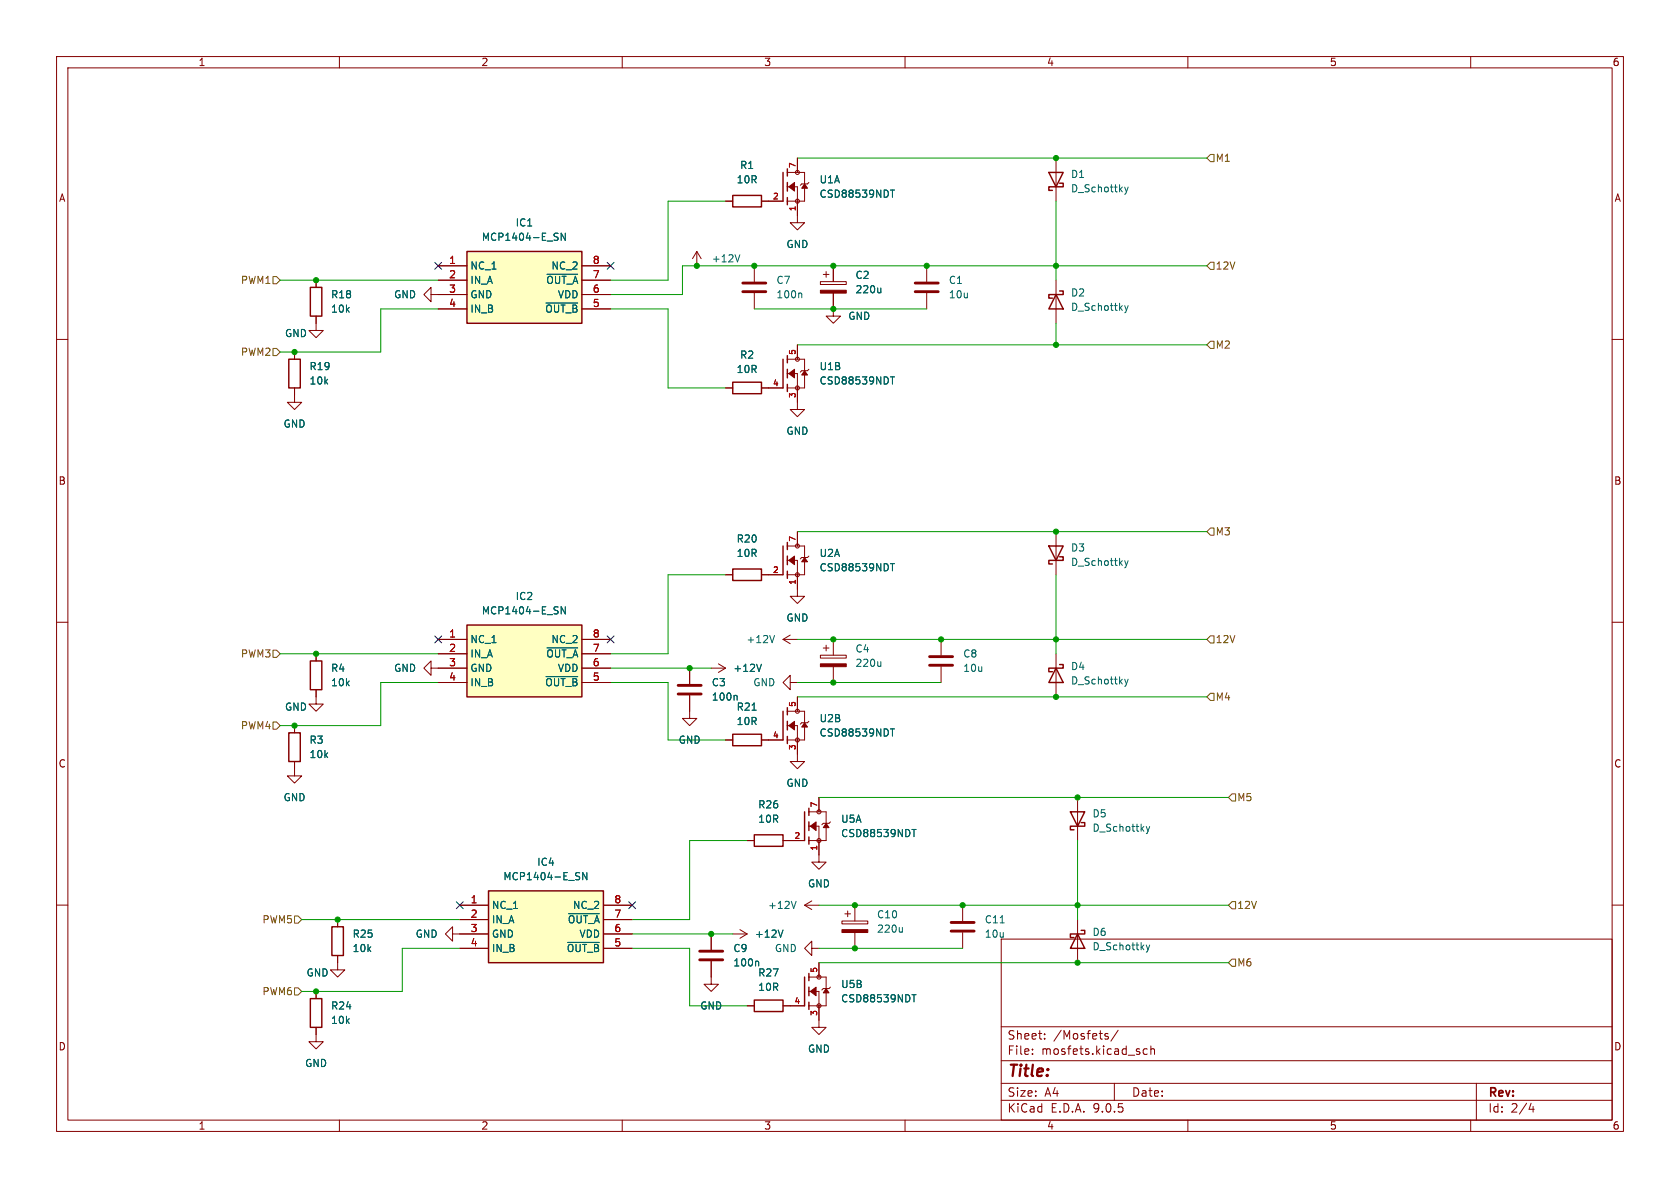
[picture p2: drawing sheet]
<svg xmlns="http://www.w3.org/2000/svg" width="297mm" height="210mm" viewBox="0 0 297 210" stroke-linecap="round" stroke-linejoin="round" font-family="sans-serif">
<g fill="none" stroke="#840000" stroke-width=".18">
<path d="M10 10h277v190h-277zM12 12h273v186h-273zM60 10v2M110 10v2M160 10v2M210 10v2M260 10v2M10 60h2M141 71.1v1.3h1.2l-1.2 1.3-1.3-1.3h1.3M285 60h2M10 110h2M138.4 113l1.3 .8"/>
<path d="M138.4 113h2.6M139.7 112.3l-1.3 .7M285 110h2M52.1 134.6v2.6h1.2l-1.2 1.2-1.3-1.2h1.3M52.1 128.3v1.2M135.9 130.8h2.5M139.2 128.3h1.8v6.3h1.2l-1.2 1.3-1.3-1.3h1.3M139.2 125.7h3v5.1h-3M139.7 120.7v-1.3l-1.3 1.3 1.3 1.2v-1.2h1.3M141 123.2v2.5M143 127.5l-.3 .3h-1l-.2 .2M132.1 148.6h1.2"/>
<path d="M138.4 148.6h1.3M10 160h2M177 166h108v32h-108zM285 160h2M60 198v2M110 198v2M160 198v2M177 194.5h108M177 191.5h108M177 187.5h108M177 181.5h108M182.5 186.3v.1"/>
<path d="M182.5 185.5v.1M184.7 183.6v.1M184.7 182.8v.1M195.4 183.1l.5 .2 .1 .1-.1 .2-.4 .1M195.4 182.8h.5M197 191.5v3M197.7 182.1l-1.3 2M202.8 185.5l-.4-.1-.3 .3v.4l.1 .2h.6M203.5 185.5l.2-.1 .3 .1 .1 .9M203.5 184.9v1.5M210 198v2M260 198v2"/>
<path d="M261 191.5v6.5M270.7 195l-.4 1.1h.9M271 195.6v1"/>
<circle cx="141" cy="125.7" r=".36"/>
<circle cx="141" cy="130.8" r=".36"/>
</g>
<path d="M51.1 129.5h2v5.1h-2zM138.4 125.7v5.1M139.2 125.1v1.3M139.2 127.5v1.5M139.2 130.2v1.2M133.3 147.6h5.1v2h-5.1z" fill="none" stroke="#840000" stroke-width=".25"/>
<path d="M136.9 112.3l-.4 1.3M157.4 128.8h.7M157.8 128.8v1.3" fill="none" stroke="#006464" stroke-width=".18"/>
<g fill="#840000" stroke="#840000" stroke-width=".18">
<path d="M139.4 128.3l1.1-.8v1.5z"/>
<path d="M142.2 127.8l.5 .7h-1z"/>
</g>
<path d="M82.5 110.5h20.4v12.7h-20.4z" fill="#ffffc2"/>
<g fill="none" stroke="#840000" stroke-width=".25">
<path d="M129.5 34.5h5.1v2.1h-5.1zM138.4 30.5v5.1M139.2 29.8v1.3M139.2 32.3v1.5M139.2 34.9v1.3M185.4 30.5h2.6l-1.3 2.5zM187.3 32.4h.7v.6h-2.6v.7h.7M186.7 52.1l1.3 2.5h-2.6zM187.3 51.4h.7v.7h-2.6v.6h.7M51.1 63.5h2v5.1h-2zM129.5 67.6h5.1v2h-5.1zM138.4 63.5v5.1"/>
<path d="M139.2 62.9v1.2M139.2 65.3v1.5M139.2 67.9v1.3M138.4 96.5v5.1M139.2 95.9v1.3M139.2 98.3v1.5M185.4 96.5h2.6l-1.3 2.6zM187.3 98.4h.7v.7h-2.6v.6h.7M82.5 110.5h20.4v12.7h-20.4zM129.5 100.6h5.1v2h-5.1zM139.2 101v1.2M186.7 118.1l1.3 2.6h-2.6z"/>
<path d="M187.3 117.5h.7v.6h-2.6v.6h.7M129.5 129.8h5.1v2h-5.1zM142.2 143.5v5.1M143 142.9v1.2M143 145.3v1.5M143 148v1.2M189.2 143.5h2.6l-1.3 2.6zM191.1 145.4h.7v.7h-2.6v.6h.7M58.7 163.8h2v5.1h-2zM133.3 176.8h5.1v2h-5.1zM142.2 172.7v5.1M143 172.1v1.3"/>
<path d="M143 174.5v1.5M143 177.2v1.2M190.5 165.1l1.3 2.5h-2.6zM191.1 164.5h.7v.6h-2.6v.6h.7"/>
</g>
<g fill="none" stroke="#840000" stroke-width=".18">
<path d="M128.3 35.6h1.2M134.6 35.6h3.8M139.2 33h1.8v6.4h1.2l-1.2 1.2-1.3-1.2h1.3M139.2 30.5h3v5.1h-3M141 27.9v2.6M143 32.3l-.3 .2h-1l-.2 .3M186.7 27.9v7.7M55.9 57.2v1.2h1.2l-1.2 1.3-1.3-1.3h1.3M123.2 44.5l-.8 1.2M123.2 44.5l.8 1.2M123.2 44.5v2.5M133.3 47v2.8"/>
<path d="M133.3 51.8v2.8M145 49.8h4.6v.5h-4.6zM145.5 48.5h1.1M146 48v1M147.3 51.8v4.1h1.3l-1.3 1.3-1.3-1.3h1.3M147.3 47v2.8M163.8 47v2.8M163.8 51.8v2.8M186.7 49.5v7.7M52.1 68.6v2.5h1.2l-1.2 1.3-1.3-1.3h1.3M52.1 62.2v1.3M128.3 68.6h1.2"/>
<path d="M134.6 68.6h3.8M139.2 66h1.8v5.1M139.2 63.5h3v5.1h-3M141 61v2.5M143 65.3l-.3 .2h-1l-.2 .3M139.2 99.1h1.8v6.3h1.2l-1.2 1.3-1.3-1.3h1.3M139.2 96.5h3v5.1h-3M141 94v2.5M143 98.3l-.3 .3h-1l-.2 .2M186.7 94v7.6M76.2 118.1v-1.3l-1.3 1.3 1.3 1.3v-1.3h6.3M77.5 113h5"/>
<path d="M77.5 115.6h5M102.9 113h5M102.9 115.6h5M102.9 118.1h5M121.9 118.1v2.8M125.7 118.1h2.6M127 117.3l1.3 .8M128.3 118.1l-1.3 .8M128.3 101.6h1.2M134.6 101.6h3.8M145 115.8h4.6v.5h-4.6zM145.5 114.6h1.1"/>
<path d="M146 114v1.1M147.3 113v2.8M147.3 117.9v2.8M166.4 113v2.8M166.4 117.9v2.8M186.7 115.6v7.6M77.5 120.7h5M102.9 120.7h5M121.9 122.9v4.1h1.3l-1.3 1.3-1.3-1.3h1.3M128.3 130.8h1.2M134.6 130.8h1.3M139.7 148.6h2.5"/>
<path d="M143 146.1h1.8v6.3h1.2l-1.2 1.3-1.3-1.3h1.3M143 143.5h3v5.1h-3M143.5 159.3l-1.3 .7M144.8 141v2.5M146.8 145.3l-.2 .2h-1.1l-.2 .3M190.5 141v7.6M59.7 162.6v1.2M59.7 168.9v1.3M125.7 169.9v4.1h1.3l-1.3 1.3-1.2-1.3h1.2M125.7 165.1v2.8M129.5 165.1h2.6M130.8 164.3l1.3 .8"/>
<path d="M132.1 177.8h1.2M132.1 165.1l-1.3 .8M138.4 177.8h3.8M142.2 160l1.3 .8M142.2 160h2.6M143 175.3h1.8v6.3h1.2l-1.2 1.3-1.3-1.3h1.3M143 172.7h3v5.1h-3M143.5 167.6v-1.2l-1.3 1.2 1.3 1.3v-1.3h1.3M144.8 170.2v2.5M146.8 174.5l-.2 .3h-1.1l-.2 .2M148.8 162.8h4.6v.5h-4.6zM149.4 161.5h1"/>
<path d="M149.9 161v1.1M151.1 160v2.8M151.1 164.8v2.8M170.2 160v2.8M170.2 164.8v2.8M190.5 162.6v7.6"/>
<circle cx="141" cy="30.5" r=".36"/>
<circle cx="141" cy="35.6" r=".36"/>
<circle cx="141" cy="68.6" r=".36"/>
<circle cx="141" cy="63.5" r=".36"/>
<circle cx="141" cy="96.5" r=".36"/>
<circle cx="141" cy="101.6" r=".36"/>
<circle cx="144.8" cy="143.5" r=".36"/>
<circle cx="144.8" cy="148.6" r=".36"/>
<circle cx="144.8" cy="177.8" r=".36"/>
<circle cx="144.8" cy="172.7" r=".36"/>
</g>
<g fill="none" stroke="#006464" stroke-width=".18">
<path d="M157.4 33.6h.7M157.8 33.6v1.3M198.8 33.1l.3 .8M199.1 33.9l-.3 .4M199.4 33.1l-.3 .8M130.8 45l-.4 1.3M141.6 51.8l.1 .2v.6M155.7 50.9v.9M155.7 51.6l-.2 .2M198.8 54l.3 .9M199.1 54.9l-.3 .4M199.4 54l-.3 .9"/>
<path d="M157.4 66.6h.7M157.8 66.6v1.3M157.4 99.6h.7M157.8 99.6v1.3M198.8 99.1l.3 .9M199.1 100l-.3 .4M199.4 99.1l-.3 .9M96.5 119.6h5.6M96.7 114.5h5.4M98.5 107.3h.2M98.6 108v.4M99.9 107.3v1.2l-.7-1.2v1.2"/>
<path d="M134.6 117.4l-.4 1.3M155.7 117v.8M155.7 117.7l-.2 .1M130.1 122.9l.2 .2v.7M133 125.5h.7M198.8 120.1l.3 .8M199.1 120.9l-.3 .4M199.4 120.1l-.3 .8M140.7 159.3l-.4 1.3M161.2 146.6h.7M161.6 146.6v1.3M202.6 146.1l.3 .8"/>
<path d="M202.9 146.9l-.3 .5M203.3 146.1l-.4 .8M133.9 169.9l.2 .2v.7M138.4 164.4l-.4 1.3M159.5 163.9v.9M159.5 164.7l-.2 .1M161.2 175.8h.7M161.6 175.8v1.3M176.8 163.1h.7M202.6 167.1l.3 .8M202.9 167.9l-.3 .4M203.3 167.1l-.4 .8"/>
</g>
<g fill="#840000" stroke="#840000" stroke-width=".18">
<path d="M148.8 164.3h4.6v.5h-4.6z"/>
<path d="M145 51.3h4.6v.5h-4.6z"/>
<path d="M139.4 33l1.1-.7v1.5z"/>
<path d="M142.2 32.5l.5 .8h-1z"/>
<path d="M143.3 175.3l1-.8v1.5z"/>
<path d="M146 174.8l.6 .7h-1.1z"/>
<path d="M145 117.3h4.6v.6h-4.6z"/>
<path d="M143.3 146.1l1-.8v1.5z"/>
<path d="M146 145.5l.6 .8h-1.1z"/>
<path d="M139.4 99.1l1.1-.8v1.5z"/>
<path d="M142.2 98.6l.5 .7h-1z"/>
<path d="M139.4 66l1.1-.7v1.5z"/>
<path d="M142.2 65.5l.5 .8h-1z"/>
</g>
<path d="M131.3 50h4.1M131.3 51.6h4.1M161.8 50h4.1M161.8 51.6h4.1M164.3 116.1h4.1M164.3 117.6h4.1M119.9 121.2h4.1M119.9 122.7h4.1M123.7 168.1h4.1M123.7 169.7h4.1M168.1 163.1h4.1M168.1 164.6h4.1" fill="none" stroke="#840000" stroke-width=".51"/>
<path d="M82.5 44.5h20.4v12.7h-20.4z" fill="#ffffc2"/>
<path d="M82.5 44.5h20.4v12.7h-20.4zM54.9 116.8h2v5.1h-2z" fill="none" stroke="#840000" stroke-width=".25"/>
<path d="M77.5 47h5M77.5 49.5h5M77.5 52.1h5M77.5 54.6h5M102.9 47h5M102.9 49.5h5M102.9 52.1h5M102.9 54.6h5M55.9 115.6v1.2M55.9 121.9v1.3M80 165.1v-1.3l-1.3 1.3 1.3 1.3v-1.3h1.3" fill="none" stroke="#840000" stroke-width=".18"/>
<path d="M96.5 53.6h5.6M96.7 48.5h5.4M98.5 41.2l.2 .1M98.6 42v.4M99.9 41.2v1.3l-.7-1.3v1.3" fill="none" stroke="#006464" stroke-width=".18"/>
<path d="M86.4 157.5h20.3v12.7h-20.3z" fill="#ffffc2"/>
<path d="M54.9 50.8h2v5.1h-2zM86.4 157.5h20.3v12.7h-20.3zM54.9 176.5h2v5.1h-2z" fill="none" stroke="#840000" stroke-width=".25"/>
<g fill="none" stroke="#840000" stroke-width=".18">
<path d="M128.3 35.6h1.2M134.6 35.6h3.8M141 27.9v2.6M141 35.6v2.5M55.9 49.5v1.3M55.9 55.9v1.3M76.2 52.1v-1.3l-1.3 1.3 1.3 1.2v-1.2h6.3M77.5 47h5M77.5 49.5h5M77.5 54.6h5M102.9 47h5M102.9 49.5h5"/>
<path d="M102.9 52.1h5M102.9 54.6h5M147.3 47v2.8M147.3 51.8v2.8M52.1 62.2v1.3M52.1 68.6v1.3M128.3 68.6h1.2M134.6 68.6h3.8M141 61v2.5M141 68.6v2.5M141 94v2.5M55.9 115.6v1.2"/>
<path d="M77.5 113h5M77.5 115.6h5M77.5 118.1h5M102.9 113h5M102.9 115.6h5M102.9 118.1h5M121.9 118.1v2.8M128.3 101.6h1.2M134.6 101.6h3.8M141 101.6v2.5M52.1 128.3v1.2M52.1 134.6v1.3"/>
<path d="M55.9 121.9v2.6h1.2l-1.2 1.2-1.3-1.2h1.3M77.5 120.7h5M102.9 120.7h5M121.9 122.9v2.8M128.3 130.8h1.2M134.6 130.8h3.8M141 123.2v2.5M141 130.8v2.6M132.1 148.6h1.2M138.4 148.6h3.8M144.8 141v2.5M144.8 148.6v2.5"/>
<path d="M55.9 175.3v1.2M59.7 168.9v2.6h1.3l-1.3 1.2-1.3-1.2h1.3M59.7 162.6v1.2M81.3 160h5.1M81.3 162.6h5.1M81.3 165.1h5.1M81.3 167.6h5.1M106.7 160h5.1M106.7 162.6h5.1M106.7 165.1h5.1M106.7 167.6h5.1M125.7 165.1v2.8"/>
<path d="M125.7 169.9v2.8M132.1 177.8h1.2M138.4 177.8h3.8M144.8 170.2v2.5M144.8 177.8v2.5M55.9 181.6v2.6h1.2l-1.2 1.2-1.3-1.2h1.3"/>
</g>
<g fill="none" stroke="#006464" stroke-width=".18">
<path d="M157.4 33.6h.7M157.8 33.6v1.3M96.5 53.6h5.6M96.7 48.5h5.4M98.5 41.2l.2 .1M98.6 42v.4M99.9 41.2v1.3l-.7-1.3v1.3M155.7 50.9v.9M155.7 51.6l-.2 .2M157.4 66.6h.7M157.8 66.6v1.3M157.4 99.6h.7"/>
<path d="M157.8 99.6v1.3M96.5 119.6h5.6M96.7 114.5h5.4M98.5 107.3h.2M98.6 108v.4M99.9 107.3v1.2l-.7-1.2v1.2M134.6 117.4l-.4 1.3M130.1 122.9l.2 .2v.7M133 125.5h.7M157.4 128.8h.7M157.8 128.8v1.3M102.3 154.2l.2 .1"/>
<path d="M102.4 155v.4M103.7 154.2v1.3l-.7-1.3v1.3M161.2 146.6h.7M161.6 146.6v1.3M100.3 166.6h5.6M100.5 161.5h5.4M133.9 169.9l.2 .2v.7M138.4 164.4l-.4 1.3M161.2 175.8h.7M161.6 175.8v1.3"/>
</g>
<g fill="none" stroke="#725600" stroke-width=".18">
<path d="M214 27.3h.6v1.3h-.6l-.6-.7zM48.3 48.9h.6l.6 .6-.6 .7h-.6zM214 46.4h.6v1.2h-.6l-.6-.6zM48.3 61.6h.6l.6 .6-.6 .7h-.6zM214 60.3h.6v1.3h-.6l-.6-.6zM214 93.3h.6v1.3h-.6l-.6-.6zM48.3 114.9h.6l.6 .7-.6 .6h-.6zM214 112.4h.6v1.3h-.6l-.6-.7zM48.3 127.6h.6l.6 .7-.6 .6h-.6zM214 122.6h.6v1.2h-.6l-.6-.6zM217.8 159.4h.6v1.3h-.6l-.6-.7zM217.8 140.3h.6v1.3h-.6l-.6-.6z"/>
<path d="M52.1 174.6h.6l.6 .7-.6 .6h-.6zM52.1 161.9h.6l.6 .7-.6 .6h-.6zM217.8 169.5h.6v1.3h-.6l-.6-.6z"/>
</g>
<g fill="none" stroke="#009600" stroke-width=".18">
<path d="M128.3 35.6h-10.2v13.9h-10.2M141 27.9h72.4M186.7 35.6v13.9M49.5 49.5h28M77.5 54.6h-10.2v7.6h-17.8M107.9 54.6h10.2v14h10.2M133.3 54.6h30.5M186.7 57.2v3.8M213.4 47h-92.8v5.1h-12.7M141 61h72.4M141 94h72.4M49.5 115.6h28"/>
<path d="M107.9 118.1h17.8M128.3 101.6h-10.2v14h-10.2M141 113h72.4M186.7 101.6v14M77.5 120.7h-10.2v7.6h-17.8M107.9 120.7h10.2v10.1h10.2M141 120.7h25.4M141 123.2h72.4M132.1 148.6h-10.2v14h-10.1M144.8 141h72.4M190.5 148.6v14M53.3 162.6h28"/>
<path d="M81.3 167.6h-10.2v7.7h-17.8M111.8 167.6h10.1v10.2h10.2M111.8 165.1h17.7M144.8 167.6h25.4M144.8 160h72.4M144.8 170.2h72.4"/>
</g>
<path d="M76.9 46.4l1.2 1.2M78.1 46.4l-1.2 1.2M107.3 46.4l1.3 1.2M108.6 46.4l-1.3 1.2M76.9 112.4l1.2 1.2M78.1 112.4l-1.2 1.2M107.3 112.4l1.3 1.2M108.6 112.4l-1.3 1.2M80.7 159.4l1.2 1.2M81.9 159.4l-1.2 1.2M111.2 159.4l1.2 1.2M112.4 159.4l-1.2 1.2" fill="none" stroke="#000084" stroke-width=".18"/>
<g fill="#009600" stroke="#009600" stroke-width=".18">
<circle cx="147.3" cy="113" r=".46"/>
<circle cx="147.3" cy="120.7" r=".46"/>
<circle cx="166.4" cy="113" r=".46"/>
<circle cx="151.1" cy="160" r=".46"/>
<circle cx="151.1" cy="167.6" r=".46"/>
<circle cx="121.9" cy="118.1" r=".46"/>
<circle cx="125.7" cy="165.1" r=".46"/>
<circle cx="52.1" cy="62.2" r=".46"/>
<circle cx="133.3" cy="47" r=".46"/>
<circle cx="123.2" cy="47" r=".46"/>
<circle cx="55.9" cy="49.5" r=".46"/>
<circle cx="163.8" cy="47" r=".46"/>
<circle cx="186.7" cy="113" r=".46"/>
<circle cx="147.3" cy="54.6" r=".46"/>
<circle cx="147.3" cy="47" r=".46"/>
<circle cx="55.9" cy="115.6" r=".46"/>
<circle cx="59.7" cy="162.6" r=".46"/>
<circle cx="55.9" cy="175.3" r=".46"/>
<circle cx="52.1" cy="128.3" r=".46"/>
<circle cx="170.2" cy="160" r=".46"/>
<circle cx="190.5" cy="141" r=".46"/>
<circle cx="186.7" cy="123.2" r=".46"/>
<circle cx="190.5" cy="160" r=".46"/>
<circle cx="190.5" cy="170.2" r=".46"/>
<circle cx="186.7" cy="61" r=".46"/>
<circle cx="186.7" cy="94" r=".46"/>
<circle cx="186.7" cy="27.9" r=".46"/>
<circle cx="186.7" cy="47" r=".46"/>
</g>
<text font-size="2.8" fill="#840000" x="178" y="190.9">Title:</text>
<g font-size="2.1" fill="#840000">
<text x="178" y="184">Sheet:</text>
<text x="186.2" y="184">/Mosfets/</text>
<text x="178" y="186.7">File:</text>
<text x="184.1" y="186.7">mosfets.kicad_sch</text>
<text x="178" y="196.9">KiCad</text>
<text x="178" y="194.1">Size:</text>
<text x="184.7" y="194.1">A4</text>
<text x="185.7" y="196.9">E.D.A.</text>
<text x="193.3" y="196.9">9.0.5</text>
<text x="200" y="194.1">Date:</text>
<text x="263" y="194.3">Rev:</text>
<text x="263" y="196.9">Id:</text>
<text x="267.1" y="196.9">2/4</text>
</g>
<g font-size="1.8" fill="#840000">
<text x="35" y="11.9">1</text>
<text x="85" y="11.9">2</text>
<text x="135" y="11.9">3</text>
<text x="185" y="11.9">4</text>
<text x="235" y="11.9">5</text>
<text x="285" y="11.9">6</text>
<text x="10.3" y="35.9">A</text>
<text x="285.3" y="35.9">A</text>
<text x="10.3" y="85.9">B</text>
<text x="285.3" y="85.9">B</text>
<text x="10.3" y="135.9">C</text>
<text x="285.3" y="135.9">C</text>
<text x="10.3" y="185.9">D</text>
<text x="285.3" y="185.9">D</text>
<text x="35" y="199.9">1</text>
<text x="85" y="199.9">2</text>
<text x="135" y="199.9">3</text>
<text x="185" y="199.9">4</text>
<text x="235" y="199.9">5</text>
<text x="285" y="199.9">6</text>
</g>
<g font-size="1.8" fill="#725600">
<text x="214.8" y="28.8">M1</text>
<text x="214.8" y="47.9">12V</text>
<text x="42.5" y="50.4">PWM1</text>
<text x="42.5" y="63.1">PWM2</text>
<text x="214.8" y="61.8">M2</text>
<text x="214.8" y="94.8">M3</text>
<text x="214.8" y="113.9">12V</text>
<text x="42.5" y="116.4">PWM3</text>
<text x="214.8" y="124.1">M4</text>
<text x="42.5" y="129.1">PWM4</text>
<text x="218.6" y="141.8">M5</text>
<text x="218.6" y="160.9">12V</text>
<text x="46.3" y="163.4">PWM5</text>
<text x="218.6" y="171">M6</text>
<text x="46.3" y="176.1">PWM6</text>
</g>
<g font-size="1.8" fill="#006464">
<text x="130.1" y="32.6">10R</text>
<text x="130.7" y="30.1">R1</text>
<text x="144.8" y="35.2">CSD88539NDT</text>
<text x="144.8" y="32.6">U1A</text>
<text x="189.2" y="31.7">D1</text>
<text x="189.2" y="34.2">D_Schottky</text>
<text x="91.1" y="40.2">IC1</text>
<text x="83.1" y="47.9">NC_1</text>
<text x="85.1" y="42.8">MCP1404-E_SN</text>
<text x="97.4" y="47.9">NC_2</text>
<text x="125.7" y="46.6">+12V</text>
<text x="138.9" y="44">GND</text>
<text x="58.4" y="52.9">R18</text>
<text x="69.6" y="52.9">GND</text>
<text x="83.1" y="50.4">IN_A</text>
<text x="83.1" y="52.9">GND</text>
<text x="96.5" y="50.4">~{OUT_A}</text>
<text x="98.5" y="52.9">VDD</text>
<text x="137.2" y="50.4">C7</text>
<text x="137.2" y="52.9">100n</text>
<text x="151.1" y="49.5">C2</text>
<text x="151.1" y="52">220u</text>
<text x="167.6" y="50.4">C1</text>
<text x="167.6" y="52.9">10u</text>
<text x="189.2" y="52.6">D2</text>
<text x="50.3" y="59.8">GND</text>
<text x="58.4" y="55.5">10k</text>
<text x="83.1" y="55.5">IN_B</text>
<text x="96.3" y="55.5">~{OUT_B}</text>
<text x="149.9" y="56.7">GND</text>
<text x="189.2" y="55.2">D_Schottky</text>
<text x="54.6" y="65.6">R19</text>
<text x="130.7" y="63.6">R2</text>
<text x="144.8" y="65.6">U1B</text>
<text x="54.6" y="68.2">10k</text>
<text x="130.1" y="66.1">10R</text>
<text x="144.8" y="68.2">CSD88539NDT</text>
<text x="50" y="75.8">GND</text>
<text x="138.9" y="77.1">GND</text>
<text x="130.1" y="96.1">R20</text>
<text x="130.1" y="98.7">10R</text>
<text x="144.8" y="101.2">CSD88539NDT</text>
<text x="144.8" y="98.7">U2A</text>
<text x="189.2" y="97.7">D3</text>
<text x="189.2" y="100.2">D_Schottky</text>
<text x="91.1" y="106.3">IC2</text>
<text x="83.1" y="113.9">NC_1</text>
<text x="85.1" y="108.8">MCP1404-E_SN</text>
<text x="97.4" y="113.9">NC_2</text>
<text x="131.9" y="113.9">+12V</text>
<text x="138.9" y="110.1">GND</text>
<text x="58.4" y="119">R4</text>
<text x="69.6" y="119">GND</text>
<text x="83.1" y="116.4">IN_A</text>
<text x="83.1" y="119">GND</text>
<text x="96.5" y="116.4">~{OUT_A}</text>
<text x="98.5" y="119">VDD</text>
<text x="129.5" y="119">+12V</text>
<text x="151.1" y="115.5">C4</text>
<text x="151.1" y="118.1">220u</text>
<text x="170.2" y="116.4">C8</text>
<text x="170.2" y="119">10u</text>
<text x="189.2" y="118.7">D4</text>
<text x="50.3" y="125.8">GND</text>
<text x="58.4" y="121.5">10k</text>
<text x="83.1" y="121.5">IN_B</text>
<text x="96.3" y="121.5">~{OUT_B}</text>
<text x="125.7" y="121.5">C3</text>
<text x="125.7" y="124.1">100n</text>
<text x="130.1" y="125.8">R21</text>
<text x="133.1" y="121.5">GND</text>
<text x="189.2" y="121.2">D_Schottky</text>
<text x="54.6" y="131.7">R3</text>
<text x="119.9" y="131.7">GND</text>
<text x="130.1" y="128.4">10R</text>
<text x="144.8" y="130.4">CSD88539NDT</text>
<text x="144.8" y="127.9">U2B</text>
<text x="54.6" y="134.2">10k</text>
<text x="50" y="141.8">GND</text>
<text x="133.9" y="143.1">R26</text>
<text x="138.9" y="139.3">GND</text>
<text x="133.9" y="145.6">10R</text>
<text x="148.6" y="148.2">CSD88539NDT</text>
<text x="148.6" y="145.6">U5A</text>
<text x="193" y="144.7">D5</text>
<text x="193" y="147.2">D_Schottky</text>
<text x="88.9" y="155.8">MCP1404-E_SN</text>
<text x="94.9" y="153.3">IC4</text>
<text x="86.9" y="160.9">NC_1</text>
<text x="101.2" y="160.9">NC_2</text>
<text x="135.7" y="160.9">+12V</text>
<text x="142.7" y="157.1">GND</text>
<text x="62.2" y="166">R25</text>
<text x="73.4" y="166">GND</text>
<text x="86.9" y="163.4">IN_A</text>
<text x="86.9" y="166">GND</text>
<text x="100.3" y="163.4">~{OUT_A}</text>
<text x="102.3" y="166">VDD</text>
<text x="133.4" y="166">+12V</text>
<text x="154.9" y="165.1">220u</text>
<text x="154.9" y="162.5">C10</text>
<text x="174" y="163.4">C11</text>
<text x="174" y="166">10u</text>
<text x="193" y="165.6">D6</text>
<text x="54.1" y="172.8">GND</text>
<text x="62.2" y="168.5">10k</text>
<text x="86.9" y="168.5">IN_B</text>
<text x="100.1" y="168.5">~{OUT_B}</text>
<text x="129.5" y="168.5">C9</text>
<text x="129.5" y="171">100n</text>
<text x="133.9" y="172.8">R27</text>
<text x="136.9" y="168.5">GND</text>
<text x="193" y="168.2">D_Schottky</text>
<text x="58.4" y="178.7">R24</text>
<text x="123.7" y="178.7">GND</text>
<text x="133.9" y="175.4">10R</text>
<text x="148.6" y="177.4">CSD88539NDT</text>
<text x="148.6" y="174.9">U5B</text>
<text x="58.4" y="181.2">10k</text>
<text x="53.8" y="188.8">GND</text>
<text x="142.7" y="186.3">GND</text>
</g>
<g font-size="1.8" fill="#a90000">
<text x="79.3" y="46.7">1</text>
<text x="104.7" y="46.7">8</text>
<text x="79.3" y="49.3">2</text>
<text x="79.3" y="51.8">3</text>
<text x="104.7" y="49.3">7</text>
<text x="104.7" y="51.8">6</text>
<text x="79.3" y="54.4">4</text>
<text x="104.7" y="54.4">5</text>
<text x="79.3" y="112.8">1</text>
<text x="104.7" y="112.8">8</text>
<text x="79.3" y="115.3">2</text>
<text x="79.3" y="117.9">3</text>
<text x="104.7" y="115.3">7</text>
<text x="104.7" y="117.9">6</text>
<text x="79.3" y="120.4">4</text>
<text x="104.7" y="120.4">5</text>
<text x="83.1" y="159.8">1</text>
<text x="108.5" y="159.8">8</text>
<text x="83.1" y="162.3">2</text>
<text x="83.1" y="164.8">3</text>
<text x="83.1" y="167.4">4</text>
<text x="108.5" y="162.3">7</text>
<text x="108.5" y="164.8">6</text>
<text x="108.5" y="167.4">5</text>
</g>
<g font-size="1.4" fill="#a90000">
<text x="140.7" y="29.8" transform="rotate(-90 140.7 29.8)">7</text>
<text x="136.5" y="35.3">2</text>
<text x="140.7" y="37.4" transform="rotate(-90 140.7 37.4)">1</text>
<text x="140.7" y="62.8" transform="rotate(-90 140.7 62.8)">5</text>
<text x="136.5" y="68.3">4</text>
<text x="140.7" y="70.5" transform="rotate(-90 140.7 70.5)">3</text>
<text x="140.7" y="95.9" transform="rotate(-90 140.7 95.9)">7</text>
<text x="136.5" y="101.3">2</text>
<text x="140.7" y="103.5" transform="rotate(-90 140.7 103.5)">1</text>
<text x="140.7" y="125.1" transform="rotate(-90 140.7 125.1)">5</text>
<text x="136.5" y="130.6">4</text>
<text x="140.7" y="132.7" transform="rotate(-90 140.7 132.7)">3</text>
<text x="144.5" y="142.9" transform="rotate(-90 144.5 142.9)">7</text>
<text x="140.4" y="148.3">2</text>
<text x="144.5" y="150.5" transform="rotate(-90 144.5 150.5)">1</text>
<text x="144.5" y="172.1" transform="rotate(-90 144.5 172.1)">5</text>
<text x="140.4" y="177.5">4</text>
<text x="144.5" y="179.7" transform="rotate(-90 144.5 179.7)">3</text>
</g>
</svg>
